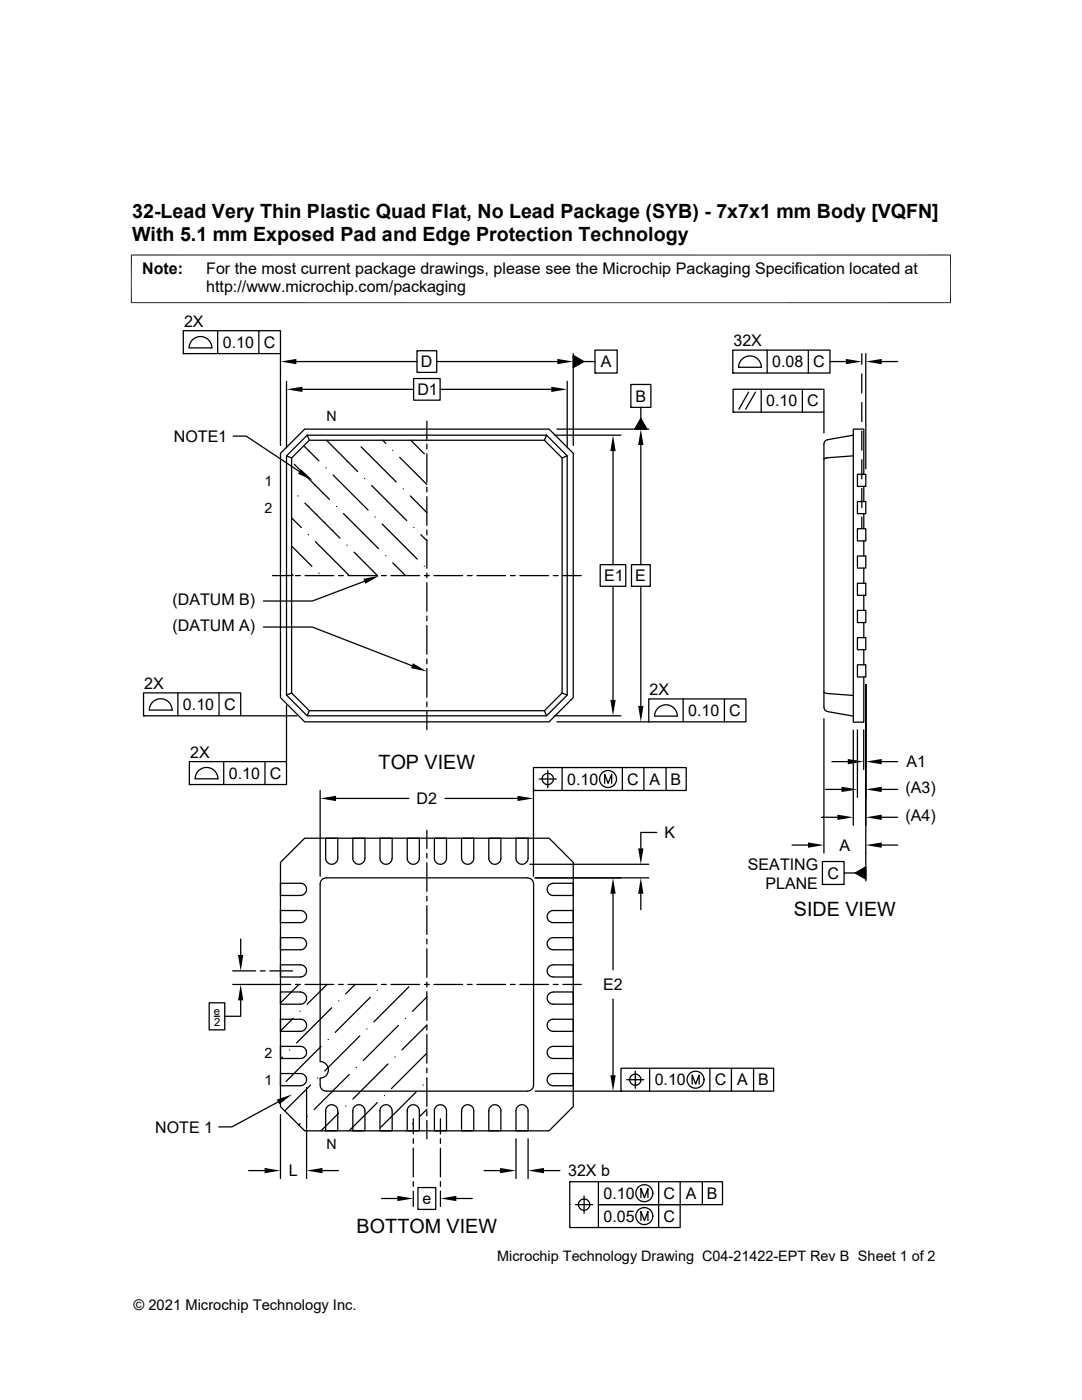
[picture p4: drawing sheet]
<svg xmlns="http://www.w3.org/2000/svg" width="216mm" height="279mm" viewBox="0 0 216 279" stroke-linecap="round" stroke-linejoin="round" font-family="sans-serif">
<g fill="none" stroke="#000" stroke-width=".25">
<path d="M36.6 66h19.4v4.6h-19.4zM36.6 70.6h.1M37.7 69.4h4.6M37.7 69.4a2.26 2.26 0 0 1 2.3-2.2 2.26 2.26 0 0 1 2.3 2.2M43.4 66v4.6M51.6 66v4.6M56 70.6v18.3M57.2 76.1v13.3M59.1 72.2h24.1M60.3 77.7h22.2M82.5 75.5h5.3v4.4h-5.3zM83.2 70h3.9v4.3h-3.9z"/>
<path d="M87.1 72.2h24.1M87.8 77.7h22.2M113.2 76.1v13.3M114.4 70.9l2.1 1.3-2.1 1.2zM114.4 70.6v18.3M116.5 72.2h2.2M118.7 69.9h4.4v4.5h-4.4zM118.7 74.4h.1M125.9 76.7h4v4.6h-4zM146.2 69.9h19.4v4.5h-19.4zM146.2 74.4h.1M146.3 77.7h18.1v4.6h-18.1z"/>
<path d="M149.4 78.3l-2 3.4M150.7 78.3l-1.9 3.4M151.9 77.7v4.6M151.9 73.3a2.26 2.26 0 0 0-2.3-2.3 2.26 2.26 0 0 0-2.2 2.3h4.5M153.1 69.9v4.5M160.1 77.7v4.6M161.3 69.9v4.5M165.6 72.2h3.2M172 70.6v2.1M172 74.6v3.8M172.8 70.6v23M175.9 72.2h3.2"/>
<path d="M46.5 87h2.6l10.7 7.1M57.2 91l1 .4M58.7 92.7l7 7M59.4 99h.1M60.6 89l3 3M60.8 85.6h48.8l4.8 4.9v48.7l-4.8 4.9h-48.8l-4.8-4.9v-48.7zM61.3 86.8l.4 1.1M61.3 86.8h47.8l4.1 4.2v47.7l-4.1 4.2h-47.8l-4.1-4.2v-47.7zM61.7 87.9h46.9l3.6 3.5v46.9l-3.6 3.5h-46.9l-3.5-3.5v-46.9zM65 93.4h.1M65.2 87.9l6.2 6.2M66.4 94.8l7 7"/>
<path d="M72.1 89.2l7 7M72.7 95.5h.1M74.1 96.9l7.1 7M76.4 87.9l.6 .6M78.4 89.9h.1M79.8 91.3l5.4 5.4M80.5 97.6h.1M81.9 99l3.3 3.3M82 87.9l2.7 2.7M85.2 84.1v3.6M85.2 88.6v1M85.2 90.6v5.7"/>
<path d="M85.2 97.2v1M85.2 99.1v5.7M109.1 86.8l-.5 1.1M110.6 86.8h13.3M111.1 85.6h18.4M113.2 91l-1 .4M122.3 90v22.7M125.9 81.3h.1M127.9 88.8v23.9M127.9 83.5l1.2 2.1h-2.4zM127.9 81.3v2.2M146.3 82.3h.1"/>
<path d="M164.4 82.3v4.1M164.5 91.6l-.1 .1M165.1 87.8a.81 .81 0 0 0-.7 .8v52.6a.85 .85 0 0 0 .7 .8M165.1 91.4l-.7 .2M170.3 86.8l-5.2 1M170.3 91l-5.2 .4M171.1 94.7h1.7v2.4h-1.7zM172 80.3v3.8M172 86v3.9M172 91.8v3.8M172 97.5v3.8M172.4 94.7v-9.1h-2.1v58.5h2.1v-9"/>
<path d="M172.4 97.1v3M54.4 114.9h3.6M58.2 103.4l1.9 1.9M58.2 109l4 4M58.2 114.6l.3 .3M59 114.9h.9M60.8 100.4l7 7M60.9 114.9h5.7M61.5 106.7h.1M62.9 108.1l6.8 6.8M63.6 114.4h.1M67.1 101.1h.1"/>
<path d="M67.5 114.9h1M68.5 102.5l7 7M69.2 108.8h.1M69.4 114.9h5.8M70.7 110.2l4.6 4.7M72.7 116l-10.4 4h-9.7M74.8 103.2h.1M76.1 114.9h1M76.3 104.6l7 7M77 110.9h.1M78 114.9h5.7M78.4 112.3l2.5 2.6"/>
<path d="M82.6 105.3h.1M84 106.7l1.2 1.2M84.7 113h.1M84.7 114.9h.9M85.2 105.8v.9M85.2 107.7v5.7M85.2 114.4v.9M85.2 116.3v5.7M86.6 114.9h5.7M93.3 114.9h.9M95.2 114.9h5.7M101.8 114.9h1"/>
<path d="M103.7 114.9h5.8M110.4 114.9h1M112.3 114.9h3.7M119.8 112.7h5.1v4.3h-5.1zM122.3 117v22.7M126 112.7h3.8v4.3h-3.8zM127.9 117v23.9M171.1 116.4h1.7v2.4h-1.7zM171.1 111h1.7v2.4h-1.7zM171.1 105.5h1.7v2.5h-1.7zM171.1 100.1h1.7v2.4h-1.7zM172 103.2v2.1"/>
<path d="M172.4 102.5v3M172.4 108v3M172.4 113.4v3M172.4 118.8v3M28.6 138.3h19.4v4.6h-19.4zM35.5 138.3v4.6M43.7 138.3v4.6M52.6 125.1h9.7l19.9 7.8M58.2 138.3l-1 .4M85.2 122.9v1M85.2 124.8v5.8M85.2 131.5v1"/>
<path d="M85.2 133.4v5.7M112.2 138.3l1 .4M129.5 139.5h19.3v4.6h-19.3zM136.3 139.5v4.6M144.5 139.5v4.6M164.4 138.1l.1 .1M164.4 138.2l.7 .2M165.1 138.4l5.2 .4M171.1 132.7h1.7v2.4h-1.7zM171.1 127.3h1.7v2.4h-1.7zM171.1 121.8h1.7v2.4h-1.7zM172.4 124.2v3.1"/>
<path d="M172.4 129.7v3M172.8 136.6v39.2M28.6 142.9h.1M34.3 141.7a2.26 2.26 0 0 0-2.2-2.3 2.26 2.26 0 0 0-2.3 2.3h4.6M37.8 152h19.4v4.6h-19.4zM37.8 156.6h.1M38.9 155.4h4.6a2.26 2.26 0 0 0-2.3-2.2 2.26 2.26 0 0 0-2.3 2.2M44.6 152v4.6M48 142.9h11.2M52.9 152v4.6M57.2 140.8v11.2M61.7 141.8l-.4 1.1"/>
<path d="M63.9 157.8v17.1M67.1 159.3h14.5M85.2 140.1v.9M85.2 142v3.6M88.8 159.3h14.5M106.4 153.2h30.5v4.6h-30.5zM106.4 157.8h.1M106.4 157.8v17.1M107.6 155.5h3.4M108.2 155.5a1.14 1.14 0 0 1 1.5-1.2 1.14 1.14 0 0 1 .4 1.9 1.14 1.14 0 0 1-1.8-.3l-.1-.4M108.6 141.8l.5 1.1M109.3 153.8v3.4"/>
<path d="M110.6 142.9h13.3M111.1 144.1h18.4M112.2 153.2v4.6M120.6 156.3v-1.8l.7 1.8 .7-1.8v1.8M124.2 153.2v4.6M128.5 153.2v4.6M129.5 144.1h.1M132.9 153.2v4.6M135.1 142.9a2.26 2.26 0 0 0-2.2-2.2 2.26 2.26 0 0 0-2.3 2.2h4.6M164.4 143.4v26.8M164.7 157.5h3.2M165.1 142l5.2 .9"/>
<path d="M166 152h3.2M170.3 145.7v19M171.1 145.6v13.5M172.3 145.6v8M175.9 152h3.2M175.9 157.5h3.2M56 176.3h4a1.22 1.22 0 0 1 1.2 1.2 1.22 1.22 0 0 1-1.2 1.2h-4zM60.8 167.3h48.8l4.8 4.8v48.8l-4.8 4.8h-48.8l-4.8-4.8v-48.8zM65 167.3h2.4v4a1.21 1.21 0 0 1-1.2 1.2 1.21 1.21 0 0 1-1.2-1.2zM70.4 167.3h2.4v4a1.21 1.21 0 0 1-1.2 1.2 1.21 1.21 0 0 1-1.2-1.2zM78.2 171.3a1.21 1.21 0 0 1-1.2 1.2 1.21 1.21 0 0 1-1.2-1.2v-4h2.5v4M81.3 167.3h2.4v4a1.21 1.21 0 0 1-1.2 1.2 1.21 1.21 0 0 1-1.2-1.2z"/>
<path d="M85.2 165.7v3.6M85.2 170.3v.9M85.2 172.2v5.7M85.2 178.9v.9M86.7 167.3h2.4v4a1.21 1.21 0 0 1-1.2 1.2 1.21 1.21 0 0 1-1.2-1.2zM92.1 171.3a1.21 1.21 0 0 0 1.2 1.2 1.21 1.21 0 0 0 1.2-1.2v-4h-2.4v4M97.5 167.3h2.4v4a1.21 1.21 0 0 1-1.2 1.2 1.21 1.21 0 0 1-1.2-1.2zM103 167.3h2.4v4a1.21 1.21 0 0 1-1.2 1.2 1.21 1.21 0 0 1-1.2-1.2zM105.7 172.5h23.8M106.8 175.2h22.7M109.5 176.7l.9-.4h4v2.4h-4a1.19 1.19 0 0 1-1.1-.7 1.19 1.19 0 0 1 .2-1.3zM122.3 178.4v15.1"/>
<path d="M127.9 178.4v3.1M131 166.1h-3.1v3.2M158.1 168.7h3.1M163.9 163.1h3.2M164.1 171.9h4.3v4.6h-4.3zM164.1 176.5h.1M168.4 174.2h2.2M170.6 174.2l2.2-1.2v2.4zM175.9 168.7h3.2M175.9 163.1h3.2M46.4 193.8h4.6M46.4 196.5h11.6"/>
<path d="M48 199.6v3.2h-3.1M48 187.4v3.2M51.9 193.8h1M53.8 193.8h4.6M56 181.7h4a1.21 1.21 0 0 1 1.2 1.2 1.21 1.21 0 0 1-1.2 1.2h-4zM56 187.1h4a1.21 1.21 0 0 1 1.2 1.2 1.21 1.21 0 0 1-1.2 1.2h-4zM56 198h4a1.21 1.21 0 0 1 1.2 1.2 1.21 1.21 0 0 1-1.2 1.2h-4zM59 196.5h.9M59.6 196.5l-3.6 3.7M60 195a1.21 1.21 0 0 0 1.2-1.2 1.21 1.21 0 0 0-1.2-1.2h-4v2.4h4M60.9 196.5h5.7M65.2 196.5l-3.9 3.9"/>
<path d="M67.5 196.5h1M67.6 199.7h.1M69.4 196.5h5.8M70.8 196.5l-1.8 1.8M73.9 199l-7 7M75.3 197.6h.1M76.1 196.5h1M78 196.5h5.7M81.6 196.9l-7 7M84.7 196.5h.9M85.2 180.8v5.7M85.2 187.4v1"/>
<path d="M85.2 189.3v5.8M85.2 196v1M85.2 197.9v5.7M85.2 199l-2.9 2.8M86.6 196.5h5.7M93.3 196.5h.9M95.2 196.5h5.7M101.8 196.5h1M103.7 196.5h5.8M109.5 198.4l.9-.4h4v2.4h-4a1.19 1.19 0 0 1-1.1-.7 1.19 1.19 0 0 1 .2-1.3zM109.5 187.5l.4-.3 .5-.1h4v2.4h-4a1.19 1.19 0 0 1-1.1-.7 1.19 1.19 0 0 1 .2-1.3zM109.5 182.1l.4-.3 .5-.1h4v2.4h-4a1.19 1.19 0 0 1-1.1-.7 1.19 1.19 0 0 1 .2-1.3z"/>
<path d="M110.4 195a1.21 1.21 0 0 1-1.2-1.2 1.21 1.21 0 0 1 1.2-1.2h4v2.4h-4M110.4 196.5h1M112.3 196.5h3.7M122.3 199.4v15.2M41.7 200.1h3.2v5.4h-3.2zM42.8 202.8h1M55.5 219.9l-9.2 5h-2.6M56 203.4h4a1.21 1.21 0 0 1 1.2 1.2 1.21 1.21 0 0 1-1.2 1.2h-4zM56 208.8h4a1.21 1.21 0 0 1 1.2 1.2 1.21 1.21 0 0 1-1.2 1.2h-4zM56.4 210.9l-.4 .4M57.8 209.5h.1M58.5 203.2l-2.5 2.5"/>
<path d="M59.9 201.8h.1M60 216.7a1.21 1.21 0 0 0 1.2-1.2 1.21 1.21 0 0 0-1.2-1.3h-4v2.5h4M61.2 217v18.2M62 216.6l-5.2 5.1M63.4 215.1h.1M63.9 215.2a1.65 1.65 0 0 0 1.6-1.7 1.65 1.65 0 0 0-1.6-1.6v-35.5a1.23 1.23 0 0 1 1.2-1.2h40.1a1.23 1.23 0 0 1 1.3 1.2v40.1a1.23 1.23 0 0 1-1.3 1.3h-40.1a1.23 1.23 0 0 1-1.2-1.3v-1.3M64.1 208.8l-7 7M65.5 207.4h.1M66.2 201.1l-7 7M69.7 214.4l-7 7M71.1 213h.1M71.8 206.7l-7 7"/>
<path d="M73.2 205.3h.1M76.7 218.7h.1M77.4 212.3l-7 7.1M78.8 210.9h.1M79.5 204.6l-7 7M80.9 203.2h.1M83 218l-7 7M84.4 216.6h.1M85.1 210.2l-7 7.1M85.2 205.5v-.9l-5 4.9M85.2 206.5v5.7M85.2 213.1v1"/>
<path d="M85.2 215.1v5.7M106.8 217.8h17.1M109.5 214.6l.9-.4h4v2.5h-4a1.19 1.19 0 0 1-1.1-.8 1.19 1.19 0 0 1 .2-1.3zM109.5 209.2l.4-.3 .5-.1h4v2.4h-4a1.19 1.19 0 0 1-1.1-.7 1.19 1.19 0 0 1 .2-1.3zM109.5 203.8l.4-.3 .5-.1h4v2.4h-4a1.19 1.19 0 0 1-1.1-.7 1.19 1.19 0 0 1 .2-1.3zM123.9 213.2h30.5v4.6h-30.5zM123.9 217.8h.1M125.1 215.5h3.4M126.8 213.8v3.4M129.6 213.2v4.6M138.1 216.3v-1.8l.7 1.8 .7-1.8v1.8M141.6 213.2v4.6"/>
<path d="M145.9 213.2v4.6M150.4 213.2v4.6M49.6 233.6h3.2M56 222.4v12.8M59.9 224.3l-.3 .2M61.3 222.9h.1M64.3 233.6h3.2M65.3 220.8a1.19 1.19 0 0 1 1.4-.2 1.19 1.19 0 0 1 .7 1.1v4h-2.4v-4l.1-.5zM67.6 222.1l-3.5 3.6M69 220.7h.1M70.8 220.8a1.19 1.19 0 0 1 1.3-.2 1.19 1.19 0 0 1 .7 1.1v4h-2.4v-4l.1-.5zM75.3 220l-5.6 5.7"/>
<path d="M76.1 239.2h3.2M78.3 221.7v4h-2.5v-4a1.21 1.21 0 0 1 1.2-1.2 1.21 1.21 0 0 1 1.2 1.2M80.9 225.7h.1M81.6 220.8a1.19 1.19 0 0 1 1.3-.2 1.19 1.19 0 0 1 .8 1.1v4h-2.4v-4v-.5zM82.3 224.3h.1M82.5 223.3v3M82.5 227.2v1M82.5 229.2v5.7M82.5 235.8v1M82.5 237.7v3.1M83.4 237h3.6v4.4h-3.6zM85.2 221.7v1"/>
<path d="M85.2 223.6v3.7M85.2 221.4l-1.5 1.5M87 220.8a1.19 1.19 0 0 1 1.4-.2 1.19 1.19 0 0 1 .7 1.1v4h-2.4v-4l.1-.5zM87.9 223.3v3M87.9 227.2v1M87.9 229.2v5.7M87.9 235.8v1M87.9 237.7v3.1M91.1 239.2h3.1M92.1 221.7v4h2.4v-4a1.21 1.21 0 0 0-1.2-1.2 1.21 1.21 0 0 0-1.2 1.2M96.6 233.6h3.2M97.9 220.8a1.19 1.19 0 0 1 1.3-.2 1.19 1.19 0 0 1 .7 1.1v4h-2.4v-4l.1-.5z"/>
<path d="M103 227.3v7.9M103.3 220.8a1.19 1.19 0 0 1 1.3-.2 1.19 1.19 0 0 1 .8 1.1v4h-2.4v-4v-.5zM105.4 227.3v7.9M108.5 233.6h3.2M116.5 238.7v3.4M119.4 235.8v4.6h16.3v4.6h-22v-9.2h30.5v4.6h-24.8v4.6M127.9 239v-1.8l.7 1.8 .7-1.8v1.8M131.4 235.8v9.2M135.7 235.8v4.6M140.1 235.8v4.6M114.8 240.4h3.5M115.4 240.4a1.14 1.14 0 0 1 1.5-1.1 1.14 1.14 0 0 1 .5 1.8 1.14 1.14 0 0 1-1.9-.3l-.1-.4"/>
<path d="M127.9 243.6v-1.8l.7 1.8 .7-1.8v1.8"/>
<circle cx="121.3" cy="155.5" r="1.69"/>
<circle cx="126.8" cy="215.5" r="1.12"/>
<circle cx="138.8" cy="215.5" r="1.69"/>
<circle cx="128.6" cy="238.1" r="1.69"/>
<circle cx="128.6" cy="242.7" r="1.69"/>
</g>
<g fill="#000">
<path d="M56 72.2l3.1-.6v1.1zM57.2 77.7l3.1-.5v1zM110 77.2l3.2 .5-3.2 .5zM111.2 71.6l3.2 .6-3.2 .5zM114.4 70.9l2.1 1.3-2.1 1.2zM168.8 71.6l3.2 .6-3.2 .5zM172.8 72.2l3.1-.6v1.1zM60 93.7l2.4 2.2-2.9-1.3zM122.3 86.8l.6 3.2h-1.1zM127.9 85.6l.5 3.2h-1.1zM127.9 83.5l1.2 2.1h-2.4zM72.5 115.5l3.2-.6-2.8 1.6z"/>
<path d="M82.4 132.4l2.8 1.6-3.2-.7zM121.8 139.7h1.1l-.6 3.2zM63.9 159.3l3.2-.5v1.1zM103.3 158.8l3.1 .5-3.1 .6zM127.3 140.9h1.1l-.5 3.2zM167.9 157l3.2 .5-3.2 .6zM169.2 151.5l3.1 .5-3.1 .5zM172.8 152l3.1-.5v1zM172.8 157.5l3.1-.5v1.1zM122.3 175.2l.6 3.2h-1.1zM127.9 175.2l.5 3.2h-1.1zM127.3 169.3h1.1l-.5 3.2z"/>
<path d="M161.2 168.1l3.2 .6-3.2 .5zM167.1 162.6l3.2 .5-3.2 .5zM170.6 174.2l2.2-1.2v2.4zM172.8 168.7l3.1-.6v1.1zM172.8 163.1l3.1-.5v1zM47.5 190.6h1.1l-.6 3.2zM48 196.5l.6 3.1h-1.1zM55.2 219.5l3.1-1.1-2.6 2zM121.8 214.6h1.1l-.6 3.2zM52.8 233.1l3.2 .5-3.2 .5zM61.2 233.6l3.1-.5v1zM79.3 238.7l3.2 .5-3.2 .5z"/>
<path d="M87.9 239.2l3.2-.5v1zM99.8 233.1l3.2 .5-3.2 .5zM105.4 233.6l3.1-.5v1z"/>
</g>
<path d="M26.1 50.9h163.7M26.2 50.8v9.7M189.7 50.8v9.7M26.1 60.4h163.7" fill="none" stroke="#000" stroke-width=".2"/>
<g font-size="3.9">
<text x="26.4" y="43.5">32-Lead Very Thin Plastic Quad Flat, No Lead Package (SYB) - 7x7x1 mm Body [VQFN]</text>
<text x="26.4" y="48.1">With 5.1 mm Exposed Pad and Edge Protection Technology</text>
<text x="75.5" y="153.4">TOP VIEW</text>
<text x="158.4" y="182.8">SIDE VIEW</text>
<text x="71.2" y="246.1">BOTTOM VIEW</text>
</g>
<g font-size="3.2">
<text x="28.4" y="54.7">Note:</text>
<text x="41.1" y="58.3">http://www.microchip.com/packaging</text>
<text x="41.1" y="54.7">For the most current package drawings, please see the Microchip Packaging Specification located at</text>
<text x="36.7" y="65.2">2X</text>
<text x="44.4" y="69.4">0.10</text>
<text x="52.6" y="69.4">C</text>
<text x="146.3" y="69.1">32X</text>
<text x="84" y="73.3">D</text>
<text x="119.9" y="73.3">A</text>
<text x="154.1" y="73.3">0.08</text>
<text x="162.3" y="73.3">C</text>
<text x="83.3" y="78.8">D1</text>
<text x="126.8" y="80.2">B</text>
<text x="152.9" y="81.1">0.10</text>
<text x="161.1" y="81.1">C</text>
<text x="34.7" y="88.2">NOTE1</text>
<text x="120.5" y="116">E1</text>
<text x="126.8" y="116">E</text>
<text x="34.4" y="120.8">(DATUM B)</text>
<text x="34.4" y="125.9">(DATUM A)</text>
<text x="28.8" y="137.5">2X</text>
<text x="36.5" y="141.7">0.10</text>
<text x="44.7" y="141.7">C</text>
<text x="129.6" y="138.7">2X</text>
<text x="137.3" y="142.9">0.10</text>
<text x="145.5" y="142.9">C</text>
<text x="37.9" y="151.2">2X</text>
<text x="45.7" y="155.4">0.10</text>
<text x="53.8" y="155.4">C</text>
<text x="180.9" y="153.1">A1</text>
<text x="83.1" y="160.5">D2</text>
<text x="113.2" y="156.6">0.10</text>
<text x="125.2" y="156.6">C</text>
<text x="129.6" y="156.6">A</text>
<text x="133.8" y="156.6">B</text>
<text x="180.7" y="158.3">(A3)</text>
<text x="132.6" y="167.3">K</text>
<text x="180.7" y="163.9">(A4)</text>
<text x="149.2" y="173.6">SEATING</text>
<text x="167.5" y="169.8">A</text>
<text x="152.7" y="177.4">PLANE</text>
<text x="165.1" y="175.4">C</text>
<text x="120.3" y="197.6">E2</text>
<text x="130.6" y="216.6">0.10</text>
<text x="142.6" y="216.6">C</text>
<text x="147.1" y="216.6">A</text>
<text x="151.3" y="216.6">B</text>
<text x="30.9" y="226">NOTE 1</text>
<text x="57.6" y="234.8">L</text>
<text x="113.4" y="234.7">32X b</text>
<text x="120.4" y="239.3">0.10</text>
<text x="132.4" y="239.3">C</text>
<text x="136.9" y="239.3">A</text>
<text x="141.1" y="239.3">B</text>
<text x="84.3" y="240.3">e</text>
<text x="120.4" y="243.8">0.05</text>
<text x="132.4" y="243.8">C</text>
</g>
<g font-size="2.9">
<text x="99.2" y="251.7">Microchip Technology Drawing C04-21422-EPT Rev B Sheet 1 of 2</text>
<text x="26.6" y="261.3">© 2021 Microchip Technology Inc.</text>
</g>
<g font-size="2.8">
<text x="65.2" y="84.1">N</text>
<text x="52.8" y="96.9">1</text>
<text x="52.8" y="102.3">2</text>
<text x="52.8" y="211.1">2</text>
<text x="52.8" y="216.5">1</text>
<text x="65.2" y="229.3">N</text>
</g>
<g font-size="2.2">
<text x="42.7" y="202.6">e</text>
<text x="42.7" y="204.7">2</text>
</g>
</svg>
